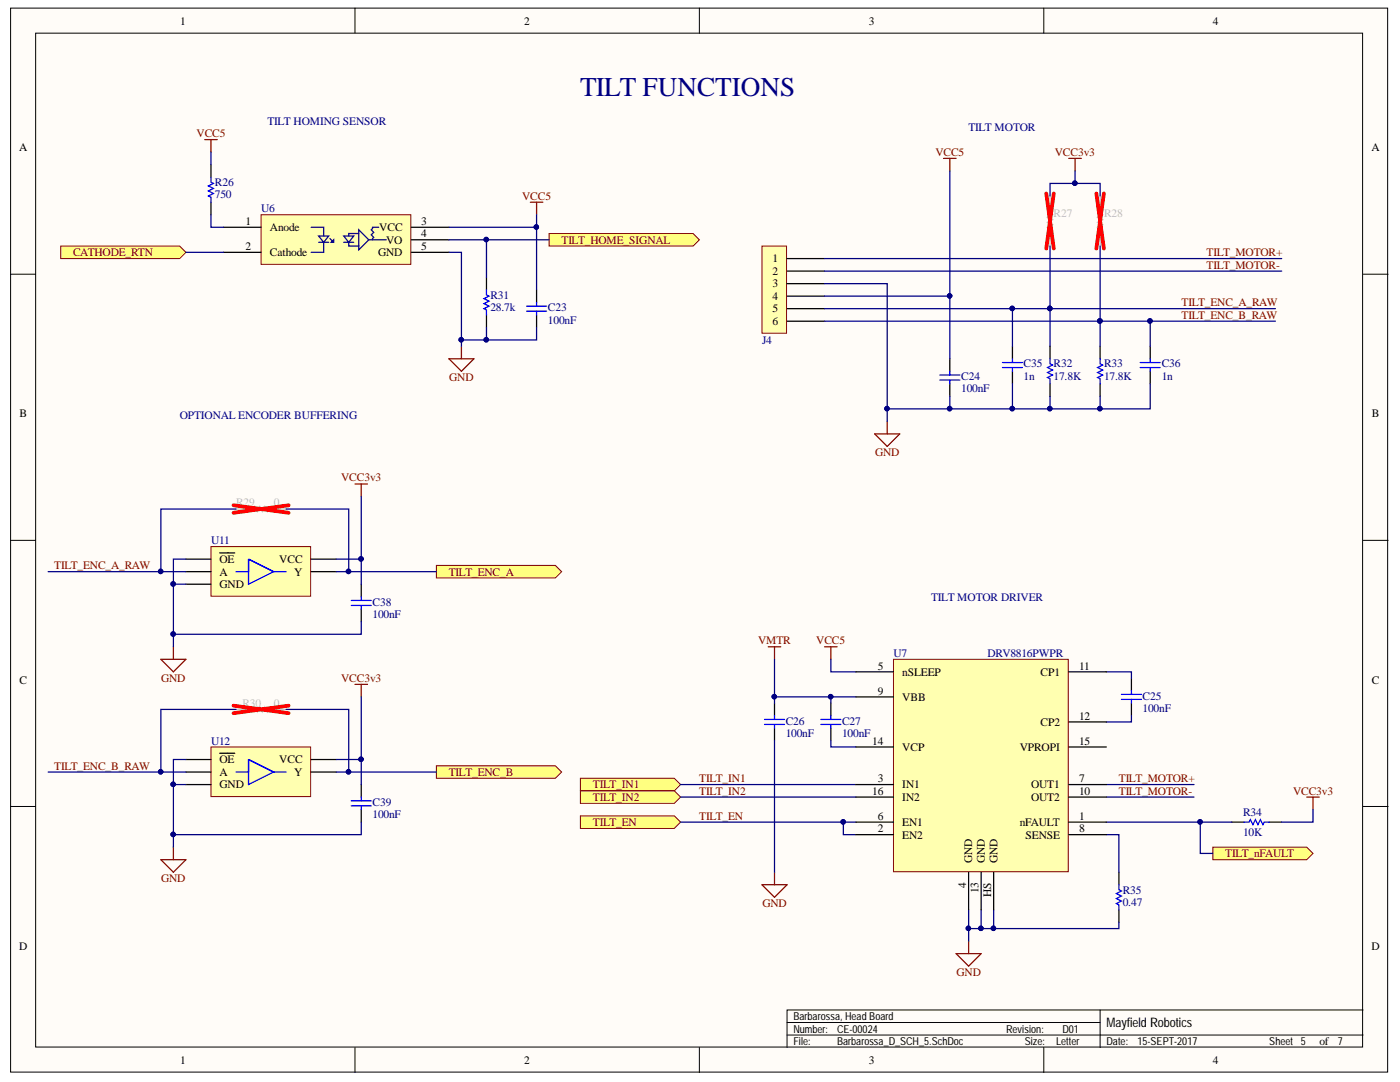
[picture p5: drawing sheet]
<svg xmlns="http://www.w3.org/2000/svg" width="279mm" height="216mm" viewBox="0 0 279 216" stroke-linecap="round" stroke-linejoin="round" font-family="sans-serif">
<g fill="#fffcf8" stroke="#000" stroke-width=".2">
<path d="M2.1 1.6h274.8v212.3h-274.8z"/>
<path d="M7.1 6.6h264.8v202.3h-264.8z"/>
</g>
<g fill="none" stroke="#000" stroke-width=".2">
<path d="M70.8 1.6v5M139.6 1.6v5M208.3 1.6v5M2.1 54.7h5M272 54.7h5M2.1 107.8h5M272 107.8h5M2.1 160.9h5M272 160.9h5M70.8 209v5M139.6 209v5M157.1 206.5h114.9"/>
<path d="M157.1 204h62.5M208.3 209v5M219.6 201.5v7.5M272 201.5h-114.9v7.5"/>
</g>
<g fill="#ffff80" stroke="#800000" stroke-width=".2">
<path d="M109.6 46.6h28.7l1.3 1.2-1.3 1.3h-28.7z" fill-rule="evenodd"/>
<path d="M87.1 112.8h23.7l1.3 1.3-1.3 1.2h-23.7z" fill-rule="evenodd"/>
<path d="M87.1 152.8h23.7l1.3 1.3-1.3 1.2h-23.7z" fill-rule="evenodd"/>
</g>
<path d="M188.3 31.6h2.5M189.6 31.6v2.5M213.3 31.6h2.5M214.6 31.6v2.5M174.6 86.6h5l-2.5 2.5zM177.1 84.1v2.5" fill="none" stroke="#800000" stroke-width=".25"/>
<g fill="#ffff80" stroke="#800000" stroke-width=".2">
<path d="M115.8 155.3h18.8l1.2 1.2-1.2 1.3h-18.8z" fill-rule="evenodd"/>
<path d="M115.8 157.8h18.8l1.2 1.2-1.2 1.3h-18.8z" fill-rule="evenodd"/>
<path d="M115.8 162.8h18.8l1.2 1.2-1.2 1.3h-18.8z" fill-rule="evenodd"/>
<path d="M242 169h18.8l1.2 1.3-1.2 1.2h-18.8z" fill-rule="evenodd"/>
</g>
<path d="M153.3 129.1h2.5M154.6 129.1v2.5M164.6 129.1h2.5M165.8 129.1v2.5M260.8 159h2.5M262 159v2.5M152.1 176.5h5l-2.5 2.5zM154.6 174v2.5M190.8 190.3h5l-2.5 2.5zM193.3 187.8v2.5" fill="none" stroke="#800000" stroke-width=".25"/>
<path d="M152.1 49.1h4.9v17.4h-4.9z" fill="#ffffb0" stroke="#800000" stroke-width=".2"/>
<path d="M157.1 51.6h7.5M157.1 54.1h7.5M157.1 56.6h7.5M157.1 59.1h7.5M157.1 61.6h7.5M157.1 64.1h7.5" fill="none" stroke="#000" stroke-width=".25"/>
<path d="M40.9 27.9h2.5M42.1 27.9v2.5" fill="none" stroke="#800000" stroke-width=".25"/>
<path d="M12.1 49.1h23.8l1.2 1.2-1.2 1.3h-23.8z" fill-rule="evenodd" fill="#ffff80" stroke="#800000" stroke-width=".2"/>
<g fill="none" stroke="#000" stroke-width=".25">
<path d="M42.1 32.9v2.5M42.1 40.4v2.5M97.1 55.3v2.5M107.1 57.8v2.5M97.1 62.8v2.5M107.1 62.8v2.5M189.6 71.6v2.5M189.6 76.6v2.5M209.6 69.1v2.5M209.6 76.6v2.5M219.6 69.1v2.5M219.6 76.6v2.5"/>
<path d="M225.8 135.3v2.5M154.6 140.3v2.5M154.6 145.3v2.5M165.8 140.3v2.5M165.8 145.3v2.5M225.8 140.3v2.5M245.8 164h2.5M253.3 164h2.5"/>
</g>
<g fill="none" stroke="#00f" stroke-width=".25">
<path d="M42.1 35.4v1l.5 .2-1 .5 1 .5-1 .5 1 .5-1 .5 .5 .3v1M97.1 57.8v1l.5 .3-1 .5 1 .5-1 .5 1 .5-1 .5 .5 .2v1M105.1 62.1h4M105.1 61.1h4M107.1 60.3v.8M107.1 62.1v.7M187.6 75.8h4M187.6 74.8h4M189.6 74.1v.7M189.6 75.8v.8M209.6 71.6v1l.5 .2-1 .5 1 .5-1 .5 1 .5-1 .5 .5 .3v1M219.6 71.6v1l.5 .2-1 .5 1 .5-1 .5 1 .5-1 .5 .5 .3v1"/>
<path d="M223.8 139.6h4M223.8 138.6h4M225.8 137.8v.8M225.8 139.6v.7M152.6 144.6h4M152.6 143.6h4M154.6 142.8v.8M154.6 144.6v.7M163.8 144.6h4M163.8 143.6h4M165.8 142.8v.8M165.8 144.6v.7"/>
<path d="M248.3 164h1l.2-.5 .5 1 .5-1 .5 1 .5-1 .5 1 .3-.5h1"/>
</g>
<path d="M105.8 40.4h2.5M107.1 40.4v2.5M89.6 71.6h5l-2.5 2.5zM92.1 69.1v2.5" fill="none" stroke="#800000" stroke-width=".25"/>
<path d="M209.6 39.1v3.5l.5 .3-1 .4 1 .5-1 .5 1 .5-1 .5 .5 .3v3.5M219.6 39.1v3.5l.5 .3-1 .4 1 .5-1 .5 1 .5-1 .5 .5 .3v3.5M47.1 101.6h3.5l.3-.5 .5 1 .5-1 .4 1 .5-1 .5 1 .3-.5h3.5M47.1 141.6h3.5l.3-.5 .5 1 .5-1 .4 1 .5-1 .5 1 .3-.5h3.5" fill="none" stroke="#bfbebc" stroke-width=".25"/>
<path d="M208.8 38.6l1.5 11M210.3 38.6l-1.5 11M218.8 38.6l1.5 11M220.3 38.6l-1.5 11M46.6 100.8l11 1.5M57.6 100.8l-11 1.5M46.6 140.8l11 1.5M57.6 140.8l-11 1.5" fill="none" stroke="#f00" stroke-width=".75"/>
<path d="M52.1 42.9h29.9v9.8h-29.9z" fill="#ffffb0" stroke="#800000" stroke-width=".2"/>
<path d="M44.6 45.3h7.5M44.6 50.3h7.5M82.1 45.3h7.5M82.1 50.3h7.5M82.1 47.8h7.5M202.1 69.1v2.5M202.1 74.1v2.5M229.5 69.1v2.5M229.5 74.1v2.5M223.3 174v2.5M223.3 181.5v2.5" fill="none" stroke="#000" stroke-width=".25"/>
<path d="M62.1 45.3h2.5v1.8M63.6 48.3h1l-1-1.2h2l-1 1.2h1M64.6 48.3v2h-2.5M65.8 47.6l.5 .5 .3-.3v.5h-.5l.2-.2M68.6 48.3h1l-1-1.2h2l-1 1.2h1M69.6 48.3v.8h2v.7l2-2-2-2v3.3M71.6 46.6h-2v.5M73.6 47.8h3.5M75.6 45.3h-1.3v.3l-.2 .2 .5 .5-.5 .5 .5 .5-.3 .3v.2" fill="none" stroke="#0c0087" stroke-width=".25"/>
<path d="M200.1 72.3h4M200.1 73.3h4M202.1 71.6v.7M202.1 73.3v.8M227.5 72.3h4M227.5 73.3h4M229.5 71.6v.7M229.5 73.3v.8M223.3 176.5v1l.5 .3-1 .5 1 .5-1 .5 1 .5-1 .5 .5 .2v1" fill="none" stroke="#00f" stroke-width=".25"/>
<path d="M42.1 109.1h19.9v9.9h-19.9z" fill="#ffffb0" stroke="#800000" stroke-width=".2"/>
<path d="M37.1 111.6h5M37.1 114.1h5M37.1 116.6h5M43.9 110.3h3M62.1 111.6h5M62.1 114.1h5" fill="none" stroke="#000" stroke-width=".25"/>
<path d="M47.1 114.1h2.5v-2.5v5l5-2.5-5-2.5 5 2.5h2.5" fill="none" stroke="#00f" stroke-width=".25"/>
<path d="M42.1 149.1h19.9v9.8h-19.9z" fill="#ffffb0" stroke="#800000" stroke-width=".2"/>
<path d="M72.1 116.6v2.5M72.1 121.6v2.5M37.1 151.6h5M37.1 154.1h5M37.1 156.5h5M43.9 150.3h3M62.1 151.6h5M62.1 154.1h5M72.1 156.5v2.5M72.1 161.5v2.5" fill="none" stroke="#000" stroke-width=".25"/>
<path d="M70.1 119.8h4M72.1 119.1v.7M70.1 120.8h4M72.1 120.8v.8M47.1 154.1h2.5v-2.5v4.9l5-2.4-5-2.5 5 2.5h2.5M70.1 159.8h4M72.1 159v.8M70.1 160.8h4M72.1 160.8v.7" fill="none" stroke="#00f" stroke-width=".25"/>
<path d="M70.8 96.6h2.5M72.1 96.6v2.5M32.1 131.6h5l-2.5 2.5zM34.6 129.1v2.5M70.8 136.6h2.5M72.1 136.6v2.5M32.1 171.5h5l-2.5 2.5zM34.6 169v2.5" fill="none" stroke="#800000" stroke-width=".25"/>
<g fill="none" stroke="#000080" stroke-width=".25">
<path d="M42.1 30.4v2.5M189.6 34.1v37.5M209.6 39.1v-2.5h10v2.5M214.6 34.1v2.5M37.1 50.3h7.5M42.1 42.9v2.4h2.5M89.6 50.3h2.5v18.8M89.6 47.8h20M97.1 47.8v7.5M107.1 42.9v2.4h-17.5M107.1 45.3v12.5M164.6 56.6h12.5v27.5"/>
<path d="M164.6 51.6h91.2M164.6 54.1h91.2M164.6 59.1h25M209.6 49.1v20M219.6 49.1v20M97.1 65.3v2.5h-5M107.1 65.3v2.5h-10M164.6 61.6h89.9M164.6 64.1h89.9M189.6 79.1v2.5M202.1 61.6v7.5M202.1 76.6v5"/>
<path d="M209.6 79.1v2.5h-32.5M219.6 79.1v2.5h-10M229.5 76.6v5h-9.9M229.5 64.1v5M72.1 99.1v12.5h-5M9.6 114.1h22.5M34.6 116.6h2.5M37.1 111.6h-2.5v17.5M47.1 101.6h-15v12.5h5M57.1 101.6h12.5v12.5h-2.5M69.6 114.1h17.5M72.1 111.6v5"/>
<path d="M72.1 139.1v12.5h-5M72.1 124.1v2.5h-37.5M154.6 131.6v7.5M165.8 139.1h-11.2v1.2M165.8 131.6v2.5h5M170.8 139.1h-5v1.2M220.8 134.1h5v1.2M9.6 154.1h22.5M34.6 156.5h2.5M37.1 151.6h-2.5v17.4M47.1 141.6h-15v12.5h5M57.1 141.6h12.5v12.5h-2.5"/>
<path d="M69.6 154.1h17.5M72.1 151.6v4.9M135.8 156.5h35M135.8 159h35M154.6 147.8v26.2M165.8 147.8v1.3h5M220.8 156.5h17.5M220.8 159h17.5M225.8 142.8v1.3h-5M72.1 164v2.5h-37.5M135.8 164h35M168.3 164v2.5h2.5"/>
<path d="M220.8 164h25M220.8 166.5h2.5v7.5M239.5 164v6.3h2.5M262 161.5v2.5h-6.2M193.3 181.5v6.3M195.8 181.5v3.8h-2.5M198.3 181.5v3.8h-2.5M223.3 184v1.3h-25"/>
</g>
<g fill="#000080" stroke="#000080" stroke-width=".2">
<circle cx="214.5" cy="36.6" r=".45"/>
<circle cx="193.3" cy="185.2" r=".45"/>
<circle cx="195.8" cy="185.2" r=".45"/>
<circle cx="198.3" cy="185.2" r=".45"/>
<circle cx="239.5" cy="164" r=".45"/>
<circle cx="165.8" cy="139" r=".45"/>
<circle cx="168.3" cy="164" r=".45"/>
<circle cx="92" cy="67.8" r=".45"/>
<circle cx="97" cy="47.8" r=".45"/>
<circle cx="97" cy="67.8" r=".45"/>
<circle cx="107" cy="45.3" r=".45"/>
<circle cx="219.5" cy="81.5" r=".45"/>
<circle cx="209.5" cy="81.5" r=".45"/>
<circle cx="219.5" cy="64" r=".45"/>
<circle cx="154.5" cy="139" r=".45"/>
<circle cx="189.5" cy="81.5" r=".45"/>
<circle cx="177" cy="81.5" r=".45"/>
<circle cx="202" cy="81.5" r=".45"/>
<circle cx="229.5" cy="64" r=".45"/>
<circle cx="32.1" cy="114" r=".45"/>
<circle cx="69.5" cy="114" r=".45"/>
<circle cx="34.6" cy="116.5" r=".45"/>
<circle cx="34.6" cy="126.5" r=".45"/>
<circle cx="72" cy="111.5" r=".45"/>
<circle cx="32.1" cy="154" r=".45"/>
<circle cx="69.5" cy="154" r=".45"/>
<circle cx="34.6" cy="156.5" r=".45"/>
<circle cx="34.6" cy="166.5" r=".45"/>
<circle cx="72" cy="151.5" r=".45"/>
<circle cx="189.5" cy="59" r=".45"/>
<circle cx="209.5" cy="61.5" r=".45"/>
<circle cx="202" cy="61.5" r=".45"/>
</g>
<path d="M178.3 131.6h34.9v42.3h-34.9z" fill="#ffffb0" stroke="#800000" stroke-width=".2"/>
<g fill="none" stroke="#000" stroke-width=".25">
<path d="M170.8 134.1h7.5M170.8 139.1h7.5M213.3 134.1h7.5M170.8 159h7.5M170.8 149.1h7.5M170.8 156.5h7.5M213.3 159h7.5M213.3 149.1h7.5M213.3 156.5h7.5M213.3 144.1h7.5M170.8 164h7.5M170.8 166.5h7.5"/>
<path d="M193.3 174v7.5M195.8 174v7.5M198.3 174v7.5M213.3 164h7.5M213.3 166.5h7.5"/>
</g>
<text font-size="5.4" fill="#000080" x="115.8" y="19.2">TILT FUNCTIONS</text>
<text font-size="2.6" x="220.8" y="205">Mayfield Robotics</text>
<g font-size="2.3">
<text x="35.9" y="4.9">1</text>
<text x="104.6" y="4.9">2</text>
<text x="173.4" y="4.9">3</text>
<text x="242.1" y="4.9">4</text>
<text x="3.8" y="30.2">A</text>
<text x="273.7" y="30.2">A</text>
<text x="49" y="44.9">1</text>
<text x="53.9" y="46.1">Anode</text>
<text x="75.7" y="46.1">VCC</text>
<text x="84.1" y="44.9">3</text>
<text x="84.1" y="47.4">4</text>
<text x="49" y="49.9">2</text>
<text x="53.9" y="51.1">Cathode</text>
<text x="75.4" y="51.1">GND</text>
<text x="77.1" y="48.6">VO</text>
<text x="84.1" y="49.9">5</text>
<text x="154.2" y="52.3">1</text>
<text x="154.2" y="54.9">2</text>
<text x="154.2" y="57.3">3</text>
<text x="154.2" y="59.9">4</text>
<text x="154.2" y="62.3">5</text>
<text x="154.2" y="64.9">6</text>
<text x="3.9" y="83.3">B</text>
<text x="273.8" y="83.3">B</text>
<text x="43.8" y="112.3">OE</text>
<text x="55.7" y="112.3">VCC</text>
<text x="43.8" y="114.8">A</text>
<text x="43.8" y="117.3">GND</text>
<text x="58.7" y="114.8">Y</text>
<text x="3.9" y="136.4">C</text>
<text x="175.2" y="133.6">5</text>
<text x="180.1" y="134.8">nSLEEP</text>
<text x="207.6" y="134.8">CP1</text>
<text x="215.3" y="133.6">11</text>
<text x="273.8" y="136.4">C</text>
<text x="175.2" y="138.6">9</text>
<text x="180.1" y="139.8">VBB</text>
<text x="215.3" y="143.6">12</text>
<text x="174.1" y="148.6">14</text>
<text x="180.1" y="149.8">VCP</text>
<text x="203.5" y="149.8">VPROPI</text>
<text x="207.6" y="144.9">CP2</text>
<text x="215.3" y="148.6">15</text>
<text x="43.8" y="152.3">OE</text>
<text x="43.8" y="154.8">A</text>
<text x="55.7" y="152.3">VCC</text>
<text x="58.7" y="154.8">Y</text>
<text x="43.8" y="157.3">GND</text>
<text x="174.1" y="158.6">16</text>
<text x="175.2" y="156.1">3</text>
<text x="180.1" y="159.8">IN2</text>
<text x="180.1" y="157.3">IN1</text>
<text x="205.8" y="159.8">OUT2</text>
<text x="205.8" y="157.3">OUT1</text>
<text x="215.3" y="158.6">10</text>
<text x="215.3" y="156.1">7</text>
<text x="175.2" y="163.5">6</text>
<text x="175.2" y="166.1">2</text>
<text x="180.1" y="164.8">EN1</text>
<text x="180.1" y="167.3">EN2</text>
<text x="203.5" y="164.8">nFAULT</text>
<text x="204.7" y="167.3">SENSE</text>
<text x="215.3" y="163.5">1</text>
<text x="215.3" y="166.1">8</text>
<text x="194" y="172.3" transform="rotate(-90 194 172.3)">GND</text>
<text x="196.6" y="172.3" transform="rotate(-90 196.6 172.3)">GND</text>
<text x="199.1" y="172.3" transform="rotate(-90 199.1 172.3)">GND</text>
<text x="192.8" y="177.2" transform="rotate(-90 192.8 177.2)">4</text>
<text x="195.3" y="178.3" transform="rotate(-90 195.3 178.3)">13</text>
<text x="197.8" y="178.9" transform="rotate(-90 197.8 178.9)">HS</text>
<text x="3.8" y="189.5">D</text>
<text x="273.7" y="189.5">D</text>
<text x="263.3" y="208.5">of</text>
<text x="35.9" y="212.2">1</text>
<text x="104.6" y="212.2">2</text>
<text x="173.4" y="212.2">3</text>
<text x="242.1" y="212.2">4</text>
</g>
<g font-size="2.3" fill="#800000">
<text x="39.2" y="27.4">VCC5</text>
<text x="186.7" y="31.1">VCC5</text>
<text x="210.5" y="31.1">VCC3v3</text>
<text x="104.2" y="39.8">VCC5</text>
<text x="14.6" y="51.1">CATHODE_RTN</text>
<text x="112.1" y="48.6">TILT_HOME_SIGNAL</text>
<text x="240.8" y="51.1">TILT_MOTOR+</text>
<text x="240.8" y="53.6">TILT_MOTOR-</text>
<text x="235.8" y="61.1">TILT_ENC_A_RAW</text>
<text x="235.8" y="63.6">TILT_ENC_B_RAW</text>
<text x="89.7" y="76.1">GND</text>
<text x="174.7" y="91.1">GND</text>
<text x="68.1" y="96.1">VCC3v3</text>
<text x="10.8" y="113.6">TILT_ENC_A_RAW</text>
<text x="89.6" y="114.8">TILT_ENC_A</text>
<text x="151.3" y="128.5">VMTR</text>
<text x="162.9" y="128.5">VCC5</text>
<text x="32.1" y="136.1">GND</text>
<text x="68.1" y="136.1">VCC3v3</text>
<text x="10.8" y="153.6">TILT_ENC_B_RAW</text>
<text x="89.6" y="154.8">TILT_ENC_B</text>
<text x="118.3" y="157.3">TILT_IN1</text>
<text x="118.3" y="159.8">TILT_IN2</text>
<text x="139.6" y="156.1">TILT_IN1</text>
<text x="139.6" y="158.6">TILT_IN2</text>
<text x="223.3" y="156.1">TILT_MOTOR+</text>
<text x="223.3" y="158.6">TILT_MOTOR-</text>
<text x="258.1" y="158.6">VCC3v3</text>
<text x="118.3" y="164.8">TILT_EN</text>
<text x="139.6" y="163.5">TILT_EN</text>
<text x="244.5" y="171.1">TILT_nFAULT</text>
<text x="32.1" y="176.1">GND</text>
<text x="152.2" y="181">GND</text>
<text x="190.9" y="194.8">GND</text>
</g>
<g font-size="2.3" fill="#000080">
<text x="53.4" y="24.9">TILT HOMING SENSOR</text>
<text x="193.3" y="26.1">TILT MOTOR</text>
<text x="42.9" y="39.6">750</text>
<text x="42.9" y="37.1">R26</text>
<text x="52.1" y="42.4">U6</text>
<text x="97.9" y="59.6">R31</text>
<text x="97.9" y="62.1">28.7k</text>
<text x="109.4" y="64.6">100nF</text>
<text x="109.4" y="62.1">C23</text>
<text x="152.1" y="68.6">J4</text>
<text x="191.8" y="75.9">C24</text>
<text x="204.3" y="75.9">1n</text>
<text x="204.3" y="73.3">C35</text>
<text x="210.3" y="75.9">17.8K</text>
<text x="210.3" y="73.3">R32</text>
<text x="220.3" y="75.9">17.8K</text>
<text x="220.3" y="73.3">R33</text>
<text x="231.8" y="75.9">1n</text>
<text x="231.8" y="73.3">C36</text>
<text x="35.9" y="83.6">OPTIONAL ENCODER BUFFERING</text>
<text x="191.8" y="78.3">100nF</text>
<text x="42.1" y="108.6">U11</text>
<text x="185.8" y="119.8">TILT MOTOR DRIVER</text>
<text x="74.3" y="123.3">100nF</text>
<text x="74.3" y="120.8">C38</text>
<text x="178.3" y="131.1">U7</text>
<text x="197.1" y="131.1">DRV8816PWPR</text>
<text x="228" y="142.1">100nF</text>
<text x="228" y="139.6">C25</text>
<text x="42.1" y="148.6">U12</text>
<text x="156.8" y="147.1">100nF</text>
<text x="156.8" y="144.6">C26</text>
<text x="168.1" y="147.1">100nF</text>
<text x="168.1" y="144.6">C27</text>
<text x="74.3" y="160.8">C39</text>
<text x="74.3" y="163.3">100nF</text>
<text x="248.1" y="166.8">10K</text>
<text x="248.1" y="162.8">R34</text>
<text x="224.1" y="178.3">R35</text>
<text x="224.1" y="180.8">0.47</text>
</g>
<g font-size="2.3" fill="#bfbebc">
<text x="210.3" y="43.4">R27</text>
<text x="220.3" y="43.4">R28</text>
<text x="47.1" y="101.1">R29</text>
<text x="54.6" y="101.1">0</text>
<text x="48.4" y="141">R30</text>
<text x="54.6" y="141">0</text>
</g>
<g font-size="2.2">
<text x="158.3" y="203.5">Barbarossa, Head Board</text>
<text x="158.3" y="206.1">Number:</text>
<text x="158.3" y="208.5">File:</text>
<text x="167" y="206.1">CE-00024</text>
<text x="167" y="208.5">Barbarossa_D_SCH_5.SchDoc</text>
<text x="200.8" y="206.1">Revision:</text>
<text x="204.5" y="208.5">Size:</text>
<text x="210.8" y="208.5">Letter</text>
<text x="212" y="206.1">D01</text>
<text x="220.8" y="208.5">Date:</text>
<text x="227" y="208.5">15-SEPT-2017</text>
<text x="253.3" y="208.5">Sheet 5</text>
<text x="267" y="208.5">7</text>
</g>
</svg>
